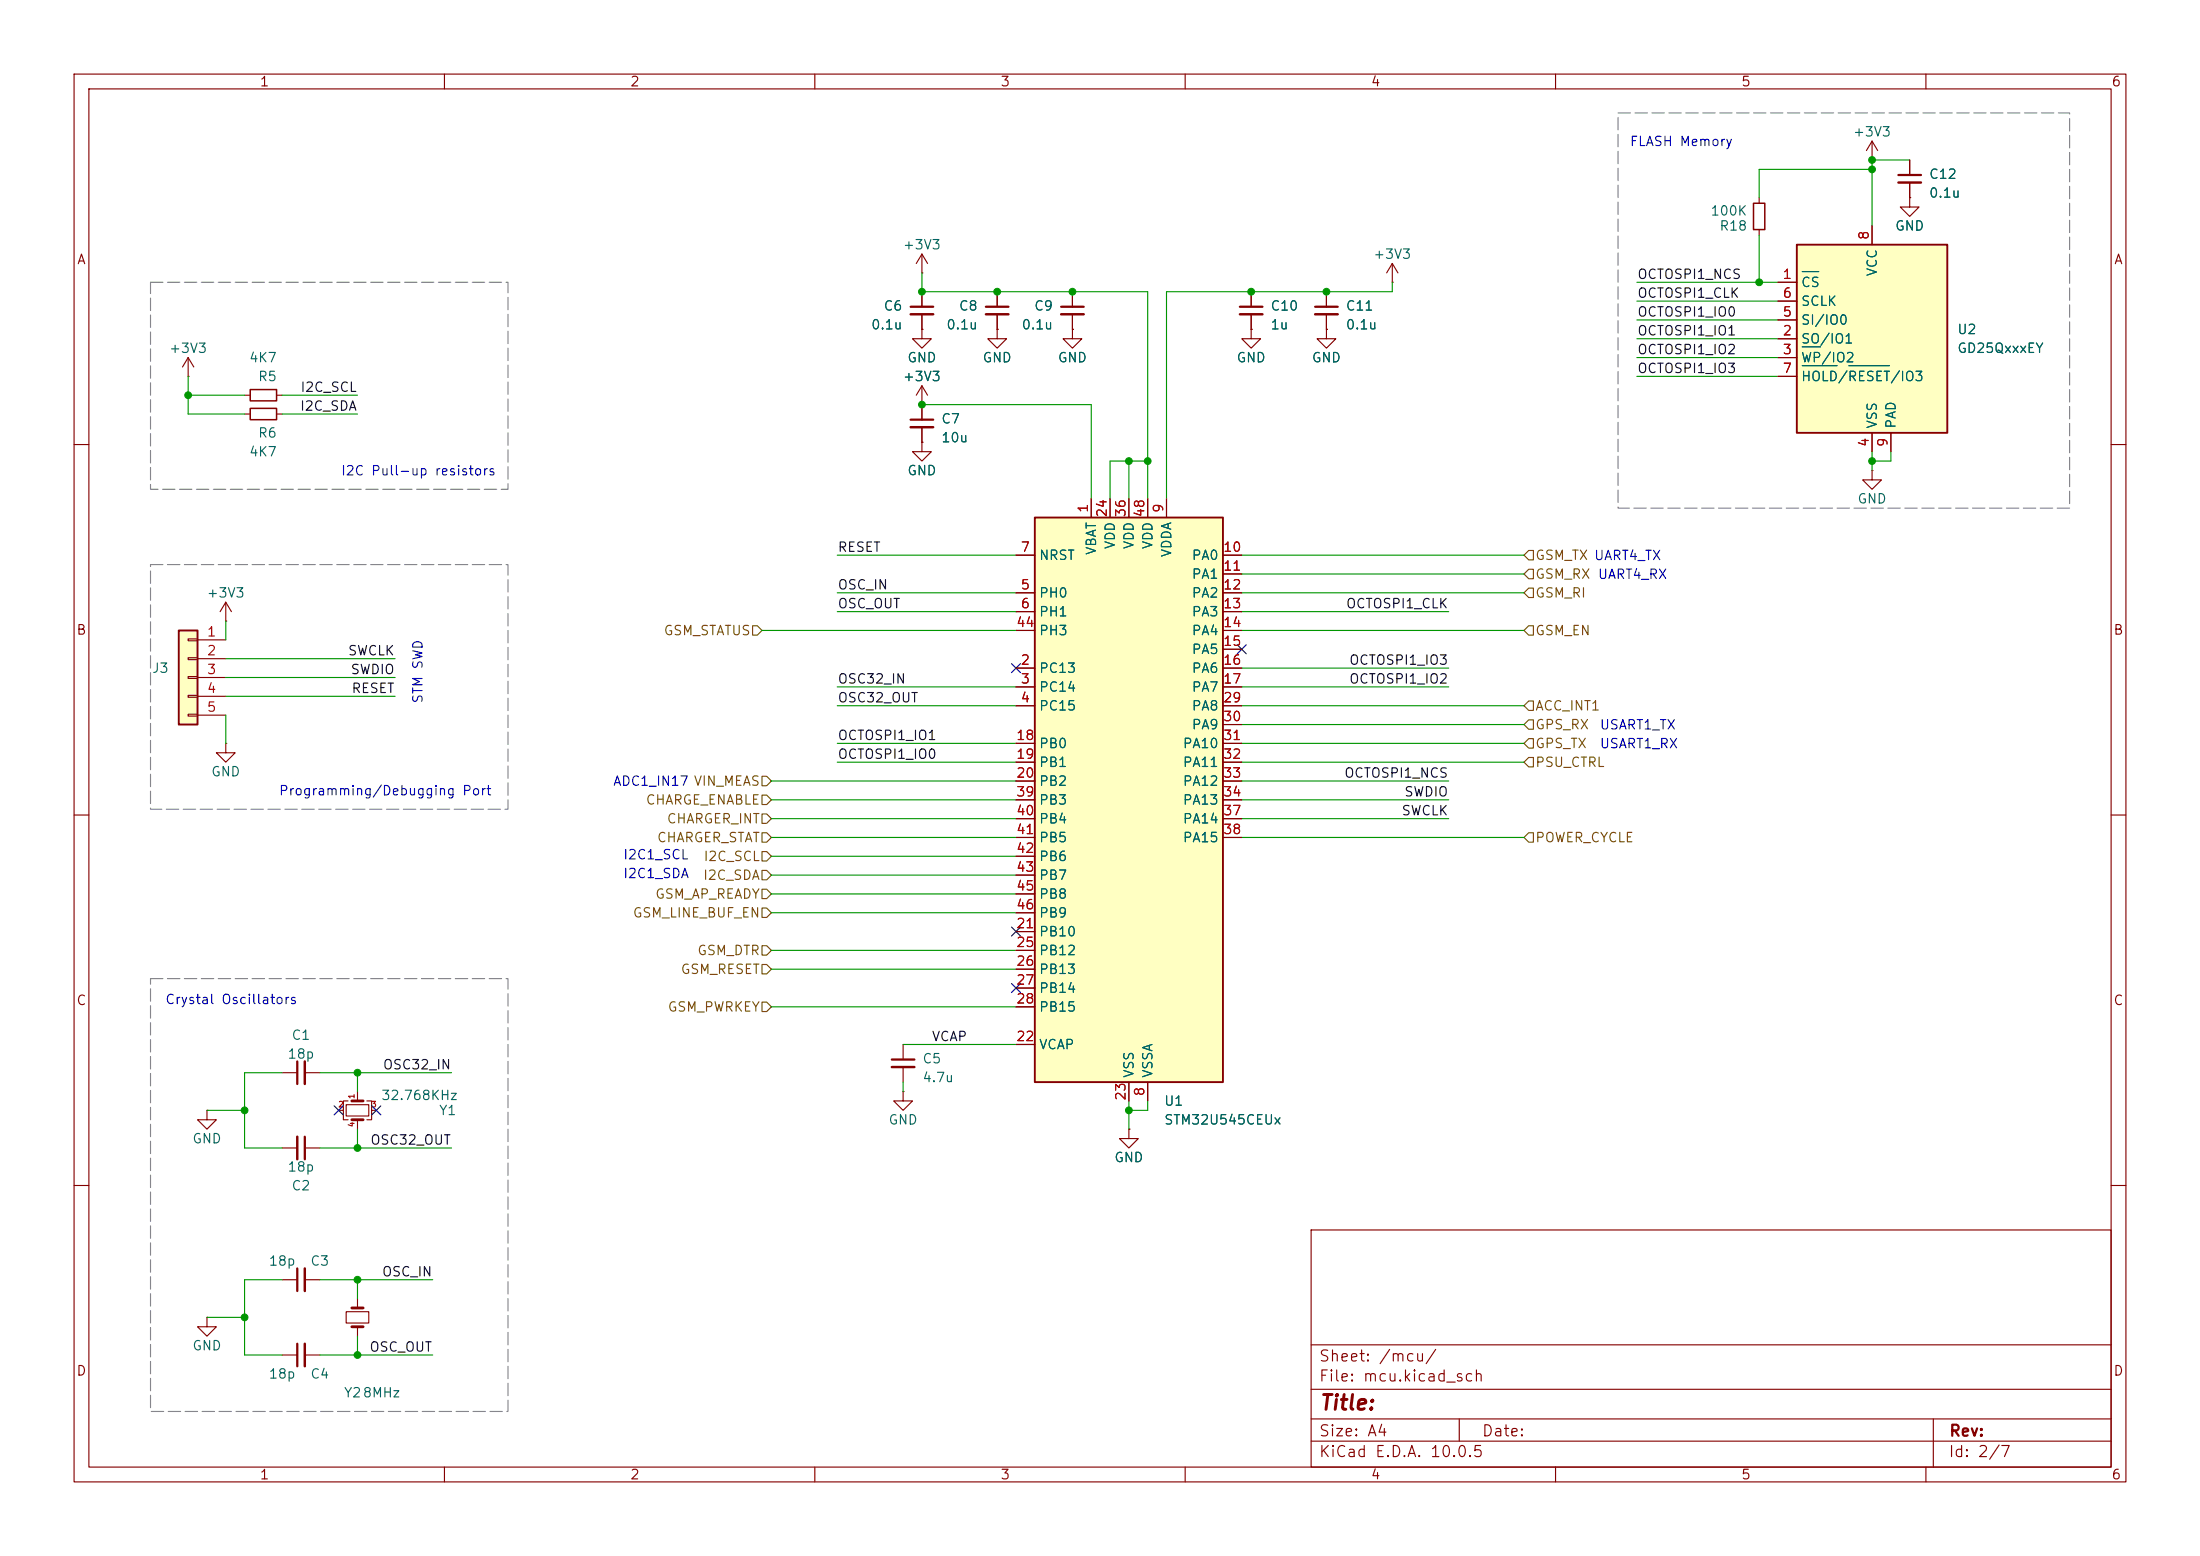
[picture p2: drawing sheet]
<svg xmlns="http://www.w3.org/2000/svg" width="297mm" height="210mm" viewBox="0 0 297 210" stroke-linecap="round" stroke-linejoin="round" font-family="sans-serif">
<g fill="none" stroke="#840000" stroke-width=".15">
<path d="M10 10h277v190h-277zM12 12h273v186h-273zM60 10v2M110 10v2M160 10v2M210 10v2M252.7 19.1l.8 1.2M252.7 19.1l-.7 1.2M252.7 19.1v2.5M260 10v2M252.7 21.6h.1M257.8 26.7v1.2h-1.3l1.3 1.3 1.3-1.3h-1.3"/>
<path d="M257.8 26.7h.1M257.8 21.6v2M257.8 24.6v2.1M33 53.3h.8M33 55.9h.8M37.3 53.3h.8M37.3 55.9h.8M124.5 54.6h.1M124.5 52.1l.7 1.2M124.5 52.1l-.8 1.2M124.5 52.1v2.5M10 60h2"/>
<path d="M285 60h2M10 110h2M285 110h2M38.1 154.9h2M41.1 154.9h2.1M10 160h2M46.7 177h3.1v1.6h-3.1zM48.3 175.3v1.2M48.3 179.1v1.2M177 166h108v32h-108zM285 160h2M60 198v2"/>
<path d="M110 198v2M160 198v2M177 194.5h108M177 191.5h108M177 187.5h108M177 181.5h108M197 191.5v3M210 198v2M260 198v2M261 191.5v6.5"/>
</g>
<path d="M33.8 52.6h3.5v1.5h-3.5zM33.8 55.1h3.5v1.5h-3.5z" fill="none" stroke="#840000" stroke-width=".2"/>
<path d="M47.5 179.1h1.5M47.5 176.5h1.5" fill="none" stroke="#840000" stroke-width=".38"/>
<path d="M256.3 23.6h3M41.1 153.4v3.1" fill="none" stroke="#840000" stroke-width=".3"/>
<path d="M256.3 24.6h3M40.1 153.4v3.1" fill="none" stroke="#840000" stroke-width=".33"/>
<path d="M242.6 33h20.3v25.4h-20.3z" fill="#ffffc2"/>
<path d="M242.6 33h20.3v25.4h-20.3z" fill="none" stroke="#840000" stroke-width=".25"/>
<g fill="none" stroke="#840000" stroke-width=".15">
<path d="M240 38.1h2.6M252.7 30.5v2.5M240 45.7h2.6M240 48.3h2.6M240 43.2h2.6M240 40.6h2.6M240 50.8h2.6M252.7 58.4v2.6M255.3 58.4v2.6M252.7 63.5v1.3h-1.2l1.2 1.2 1.3-1.2h-1.3M252.7 63.5h.1M45.7 149.9h.7"/>
<path d="M46.7 149.1h3.1v1.5h-3.1zM47 148.6h-.6v2.5h.6M48.3 147.3v1.3M48.3 151.1v1.3M49.5 148.6h.7v2.5h-.7M50.2 149.9h.6"/>
</g>
<path d="M243.3 36.7h2.2M243.3 46.8h2.5M243.3 49.4h4.7M249.6 49.4h5.5" fill="none" stroke="#006464" stroke-width=".15"/>
<path d="M47.5 148.6h1.5M47.5 151.1h1.5" fill="none" stroke="#840000" stroke-width=".38"/>
<path d="M24.1 85.1h2.6v12.7h-2.6z" fill="#ffffc2"/>
<path d="M24.1 85.1h2.6v12.7h-2.6z" fill="none" stroke="#840000" stroke-width=".25"/>
<g fill="none" stroke="#840000" stroke-width=".15">
<path d="M25.4 86.2h1.3v.3h-1.3zM25.4 88.8h1.3v.2h-1.3zM25.4 91.3h1.3v.3h-1.3zM25.4 93.9h1.3v.2h-1.3zM25.4 96.4h1.3v.2h-1.3zM26.7 86.4h3.8M26.7 88.9h3.8M26.7 91.4h3.8M26.7 94h3.8M26.7 96.5h3.8M30.5 83.8h.1M30.5 81.3l.7 1.3"/>
<path d="M30.5 81.3l-.8 1.3M30.5 81.3v2.5M30.5 100.3v1.3h-1.3l1.3 1.3 1.2-1.3h-1.2M30.5 100.3h.1M27.9 149.9v1.2h1.3l-1.3 1.3-1.2-1.3h1.2M27.9 149.9h.1"/>
</g>
<path d="M139.7 69.9h25.4v76.2h-25.4z" fill="#ffffc2"/>
<path d="M139.7 69.9h25.4v76.2h-25.4z" fill="none" stroke="#840000" stroke-width=".25"/>
<g fill="none" stroke="#840000" stroke-width=".15">
<path d="M124.5 36.8h.1M124.5 34.3l.7 1.3M124.5 34.3l-.8 1.3M124.5 34.3v2.5M124.5 39.4v2M134.6 39.4v2M144.8 39.4v2M168.9 39.4v2M179.1 39.4v2M188 38.1h.1M188 35.6l.7 1.2M188 35.6l-.8 1.2"/>
<path d="M188 35.6v2.5M237.5 26.7v.7M237.5 31v.8M240 38.1h2.6M252.7 30.5v2.5M257.8 26.7h.1M257.8 21.6v2M257.8 24.6v2.1M25.4 50.8h.1M25.4 48.3l-.8 1.2M25.4 48.3l.8 1.2M25.4 48.3v2.5"/>
<path d="M124.5 44.5v1.2h-1.3l1.3 1.3 1.2-1.3h-1.2M124.5 44.5h.1M124.5 59.7v1.3h-1.3l1.3 1.2 1.2-1.2h-1.2M124.5 59.7h.1M124.5 54.6h.1M124.5 42.4v2.1M124.5 54.6v2M124.5 57.7v2M134.6 44.5v1.2h-1.3l1.3 1.3 1.3-1.3h-1.3M134.6 44.5h.1M134.6 42.4v2.1M144.8 44.5v1.2h-1.3l1.3 1.3 1.2-1.3h-1.2"/>
<path d="M144.8 44.5h.1M144.8 42.4v2.1M168.9 44.5v1.2h-1.3l1.3 1.3 1.3-1.3h-1.3M168.9 44.5h.1M168.9 42.4v2.1M179.1 44.5v1.2h-1.3l1.3 1.3 1.2-1.3h-1.2M179.1 44.5h.1M179.1 42.4v2.1M240 45.7h2.6M240 48.3h2.6M240 43.2h2.6M240 40.6h2.6"/>
<path d="M240 50.8h2.6M252.7 58.4v2.6M255.3 58.4v2.6M137.2 74.9h2.5M147.3 67.3v2.6M149.9 67.3v2.6M152.4 67.3v2.6M154.9 67.3v2.6M157.5 67.3v2.6M165.1 74.9h2.5M165.1 77.5h2.5M137.2 90.2h2.5"/>
<path d="M137.2 92.7h2.5M137.2 95.3h2.5M137.2 80h2.5M137.2 82.6h2.5M137.2 85.1h2.5M165.1 90.2h2.5M165.1 92.7h2.5M165.1 95.3h2.5M165.1 80h2.5M165.1 82.6h2.5M165.1 85.1h2.5M165.1 87.6h2.5"/>
<path d="M165.1 97.8h2.5M137.2 100.3h2.5M137.2 102.9h2.5M137.2 105.4h2.5M137.2 108h2.5M137.2 110.5h2.5M137.2 113h2.5M137.2 115.6h2.5M137.2 118.1h2.5M165.1 100.3h2.5M165.1 102.9h2.5M165.1 105.4h2.5"/>
<path d="M165.1 108h2.5M165.1 110.5h2.5M165.1 113h2.5M137.2 125.7h2.5M137.2 128.3h2.5M137.2 130.8h2.5M137.2 133.4h2.5M137.2 135.9h2.5M137.2 120.7h2.5M137.2 123.2h2.5M38.1 144.8h2M41.1 144.8h2.1"/>
<path d="M121.9 147.3v1.3h-1.3l1.3 1.3 1.3-1.3h-1.3M121.9 147.3h.1M121.9 141v2M121.9 144v2.1M137.2 141h2.5M152.4 152.4v1.3h-1.3l1.3 1.2 1.3-1.2h-1.3M152.4 152.4h.1M152.4 146.1v2.5M154.9 146.1v2.5M27.9 177.8v1.3h1.3l-1.3 1.2-1.2-1.2h1.2M27.9 177.8h.1M38.1 172.7h2"/>
<path d="M41.1 172.7h2.1M38.1 182.9h2M41.1 182.9h2.1"/>
</g>
<path d="M122.9 41.4h3.1M122.9 56.6h3.1M133.1 41.4h3M143.3 41.4h3M167.4 41.4h3M177.5 41.4h3.1M40.1 143.3v3M120.4 143h3M40.1 171.2v3M40.1 181.4v3" fill="none" stroke="#840000" stroke-width=".3"/>
<path d="M122.9 42.4h3.1M122.9 57.7h3.1M133.1 42.4h3M143.3 42.4h3M167.4 42.4h3M177.5 42.4h3.1M41.1 143.3v3M120.4 144h3M41.1 171.2v3M41.1 181.4v3" fill="none" stroke="#840000" stroke-width=".33"/>
<path d="M236.7 27.4h1.6v3.6h-1.6z" fill="none" stroke="#840000" stroke-width=".2"/>
<g fill="none" stroke="#725600" stroke-width=".15">
<path d="M206.4 76.8h.6v1.3h-.6l-.7-.6zM206.4 79.4h.6v1.2h-.6l-.7-.6zM206.4 74.3h.6v1.3h-.6l-.7-.7zM101.6 84.5h.6l.7 .6-.7 .6h-.6zM206.4 97.2h.6v1.2h-.6l-.7-.6zM206.4 99.7h.6v1.3h-.6l-.7-.7zM206.4 84.5h.6v1.2h-.6l-.7-.6zM206.4 94.6h.6v1.3h-.6l-.7-.6zM102.9 117.5h.6l.6 .6-.6 .6h-.6zM102.9 109.9h.6l.6 .6-.6 .6h-.6zM102.9 114.9h.6l.6 .7-.6 .6h-.6zM102.9 104.8h.6l.6 .6-.6 .6h-.6z"/>
<path d="M102.9 107.3h.6l.6 .7-.6 .6h-.6zM102.9 112.4h.6l.6 .6-.6 .7h-.6zM206.4 102.2h.6v1.3h-.6l-.7-.6zM206.4 112.4h.6v1.3h-.6l-.7-.7zM102.9 135.3h.6l.6 .6-.6 .6h-.6zM102.9 120h.6l.6 .7-.6 .6h-.6zM102.9 122.6h.6l.6 .6-.6 .6h-.6zM102.9 127.6h.6l.6 .7-.6 .6h-.6zM102.9 130.2h.6l.6 .6-.6 .6h-.6z"/>
</g>
<g fill="none" stroke="#009600" stroke-width=".15">
<path d="M124.5 36.8v2.6h30.4v27.9M188 38.1v1.3h-30.5v27.9M221 38.1h19M237.5 31.8v6.3M252.7 22.9h-15.2v3.8M257.8 21.6h-5.1v8.9M25.4 53.3h7.6M25.4 50.8v5.1h7.6M38.1 53.3h10.2M38.1 55.9h10.2M124.5 54.6h22.8v12.7M221 43.2h19"/>
<path d="M221 40.6h19M221 45.7h19M221 48.3h19M221 50.8h19M113 74.9h24.2M152.4 62.2v5.1M154.9 62.2h-5v5.1M167.6 77.5h38.1M167.6 74.9h38.1M252.7 61v2.5M255.3 61v1.2h-2.6M30.5 83.8v2.6"/>
<path d="M30.5 96.5v3.8M30.5 88.9h22.8M30.5 91.4h22.8M30.5 94h22.8M102.9 85.1h34.3M113 82.6h24.2M113 92.7h24.2M113 80h24.2M113 95.3h24.2M167.6 82.6h28M167.6 92.7h28M167.6 85.1h38.1"/>
<path d="M167.6 80h38.1M167.6 95.3h38.1M167.6 97.8h38.1M167.6 90.2h28M104.1 113h33.1M104.1 105.4h33.1M104.1 108h33.1M104.1 110.5h33.1M104.1 118.1h33.1M104.1 115.6h33.1M113 102.9h24.2M113 100.3h24.2"/>
<path d="M167.6 113h38.1M167.6 105.4h28M167.6 102.9h38.1M167.6 108h28M167.6 110.5h28M167.6 100.3h38.1M104.1 120.7h33.1M104.1 128.3h33.1M104.1 123.2h33.1M104.1 130.8h33.1M104.1 135.9h33.1M27.9 149.9h5.1"/>
<path d="M38.1 144.8h-5.1v10.1h5.1M43.2 144.8h17.8M43.2 154.9h17.8M48.3 144.8v2.5M48.3 152.4v2.5M121.9 141h15.3M121.9 146.1v1.2M152.4 148.6v3.8M154.9 148.6v1.3h-2.5M27.9 177.8h5.1M38.1 172.7h-5.1v10.2h5.1M43.2 172.7h15.2"/>
<path d="M48.3 172.7v2.6M43.2 182.9h15.2M48.3 180.3v2.6"/>
</g>
<path d="M136.6 89.6l1.2 1.2M137.8 89.6l-1.2 1.2M167 87l1.2 1.2M168.2 87l-1.2 1.2M136.6 125.1l1.2 1.2M136.6 132.7l1.2 1.3M137.8 125.1l-1.2 1.2M137.8 132.7l-1.2 1.3M45.1 149.3l1.2 1.2M46.3 149.3l-1.2 1.2M50.2 149.3l1.2 1.2M51.4 149.3l-1.2 1.2" fill="none" stroke="#000084" stroke-width=".15"/>
<path d="M218.4 15.2h61v53.4h-61zM20.3 38.1h48.3v27.9h-48.3zM20.3 76.2h48.3v33h-48.3zM20.3 132.1h48.3v58.4h-48.3z" fill="none" stroke="#848484" stroke-width=".15" stroke-dasharray="1.7 .6"/>
<path d="M243.3 36.7h2.2M243.3 46.8h2.5M243.3 49.4h4.7M249.6 49.4h5.5" fill="none" stroke="#006464" stroke-width=".15"/>
<g fill="#009600" stroke="#009600" stroke-width=".14">
<circle cx="33" cy="149.9" r=".46"/>
<circle cx="48.3" cy="154.9" r=".46"/>
<circle cx="48.3" cy="144.8" r=".46"/>
<circle cx="179.1" cy="39.4" r=".46"/>
<circle cx="144.8" cy="39.4" r=".46"/>
<circle cx="168.9" cy="39.4" r=".46"/>
<circle cx="124.5" cy="39.4" r=".46"/>
<circle cx="124.5" cy="54.6" r=".46"/>
<circle cx="134.6" cy="39.4" r=".46"/>
<circle cx="152.4" cy="62.2" r=".46"/>
<circle cx="154.9" cy="62.2" r=".46"/>
<circle cx="25.4" cy="53.3" r=".46"/>
<circle cx="237.5" cy="38.1" r=".46"/>
<circle cx="152.4" cy="149.9" r=".46"/>
<circle cx="48.3" cy="172.7" r=".46"/>
<circle cx="48.3" cy="182.9" r=".46"/>
<circle cx="33" cy="177.8" r=".46"/>
<circle cx="252.7" cy="62.2" r=".46"/>
<circle cx="252.7" cy="21.6" r=".46"/>
<circle cx="252.7" cy="22.9" r=".46"/>
</g>
<text font-size="2" fill="#840000" x="178" y="190.8">Title:</text>
<g font-size="1.5" fill="#840000">
<text x="178" y="184.1">Sheet: /mcu/</text>
<text x="178" y="186.8">File: mcu.kicad_sch</text>
<text x="178" y="197">KiCad E.D.A. 10.0.5</text>
<text x="178" y="194.2">Size: A4</text>
<text x="200" y="194.2">Date:</text>
<text x="263" y="197">Id: 2/7</text>
<text x="263" y="194.2">Rev:</text>
</g>
<g font-size="1.3" fill="#840000">
<text x="35" y="12">1</text>
<text x="85" y="12">2</text>
<text x="135" y="12">3</text>
<text x="185" y="12">4</text>
<text x="235" y="12">5</text>
<text x="285" y="12">6</text>
<text x="10.3" y="36">A</text>
<text x="285.3" y="36">A</text>
<text x="10.2" y="86">B</text>
<text x="285.2" y="86">B</text>
<text x="10.2" y="136">C</text>
<text x="285.2" y="136">C</text>
<text x="10.2" y="186">D</text>
<text x="285.2" y="186">D</text>
<text x="35" y="200">1</text>
<text x="85" y="200">2</text>
<text x="135" y="200">3</text>
<text x="185" y="200">4</text>
<text x="235" y="200">5</text>
<text x="285" y="200">6</text>
</g>
<g font-size="1.3" fill="#0000c2">
<text x="219.9" y="20">FLASH Memory</text>
<text x="45.9" y="64.5">I2C Pull-up resistors</text>
<text x="57.4" y="95" transform="rotate(-90 57.4 95)">STM SWD</text>
<text x="215.9" y="98.8">USART1_TX</text>
<text x="215.9" y="101.3">USART1_RX</text>
<text x="37.6" y="107.7">Programming/Debugging Port</text>
<text x="82.7" y="106.4">ADC1_IN17 VIN_MEAS</text>
<text x="84" y="116.3">I2C1_SCL</text>
<text x="84" y="118.8">I2C1_SDA</text>
<text x="22.2" y="135.8">Crystal Oscillators</text>
</g>
<g font-size="1.3" fill="#006464">
<text x="250.1" y="18.7">+3V3</text>
<text x="230.8" y="29.4">100K</text>
<text x="260.3" y="24.5">C12</text>
<text x="260.3" y="27">0.1u</text>
<text x="121.8" y="34">+3V3</text>
<text x="185.3" y="35.3">+3V3</text>
<text x="232" y="31.4">R18</text>
<text x="255.7" y="31.4">GND</text>
<text x="243.1" y="39.1">CS</text>
<text x="243.1" y="41.6">SCLK</text>
<text x="253.7" y="37.4" transform="rotate(-90 253.7 37.4)">VCC</text>
<text x="22.7" y="48">+3V3</text>
<text x="117.5" y="44.8">0.1u</text>
<text x="119.2" y="42.2">C6</text>
<text x="127.7" y="44.8">0.1u</text>
<text x="129.4" y="42.2">C8</text>
<text x="137.8" y="44.8">0.1u</text>
<text x="139.5" y="42.2">C9</text>
<text x="171.4" y="42.2">C10</text>
<text x="171.4" y="44.8">1u</text>
<text x="181.6" y="42.2">C11</text>
<text x="181.6" y="44.8">0.1u</text>
<text x="243.1" y="46.7">SO/IO1</text>
<text x="243.1" y="44.1">SI/IO0</text>
<text x="264.1" y="45.4">U2</text>
<text x="264.1" y="48">GD25QxxxEY</text>
<text x="33.5" y="49.2">4K7</text>
<text x="34.7" y="51.8">R5</text>
<text x="121.8" y="51.8">+3V3</text>
<text x="122.4" y="49.2">GND</text>
<text x="132.6" y="49.2">GND</text>
<text x="142.7" y="49.2">GND</text>
<text x="166.8" y="49.2">GND</text>
<text x="177" y="49.2">GND</text>
<text x="243.1" y="49.2">WP/IO2</text>
<text x="243.1" y="51.8">HOLD/RESET/IO3</text>
<text x="34.7" y="59.4">R6</text>
<text x="127" y="57.5">C7</text>
<text x="253.7" y="57.9" transform="rotate(-90 253.7 57.9)">VSS</text>
<text x="256.2" y="57.9" transform="rotate(-90 256.2 57.9)">PAD</text>
<text x="33.5" y="61.9">4K7</text>
<text x="122.4" y="64.5">GND</text>
<text x="127" y="60">10u</text>
<text x="250.7" y="68.3">GND</text>
<text x="140.2" y="75.9">NRST</text>
<text x="148.3" y="75" transform="rotate(-90 148.3 75)">VBAT</text>
<text x="150.8" y="74.2" transform="rotate(-90 150.8 74.2)">VDD</text>
<text x="153.4" y="74.2" transform="rotate(-90 153.4 74.2)">VDD</text>
<text x="155.9" y="74.2" transform="rotate(-90 155.9 74.2)">VDD</text>
<text x="158.4" y="75.3" transform="rotate(-90 158.4 75.3)">VDDA</text>
<text x="160.8" y="75.9">PA0</text>
<text x="27.8" y="81">+3V3</text>
<text x="140.2" y="81">PH0</text>
<text x="140.2" y="83.5">PH1</text>
<text x="160.8" y="78.4">PA1</text>
<text x="160.8" y="81">PA2</text>
<text x="160.8" y="83.5">PA3</text>
<text x="140.2" y="86.1">PH3</text>
<text x="160.8" y="86.1">PA4</text>
<text x="160.8" y="88.6">PA5</text>
<text x="20.4" y="91.1">J3</text>
<text x="140.2" y="91.1">PC13</text>
<text x="140.2" y="93.7">PC14</text>
<text x="160.8" y="91.1">PA6</text>
<text x="160.8" y="93.7">PA7</text>
<text x="140.2" y="96.2">PC15</text>
<text x="140.2" y="101.3">PB0</text>
<text x="159.6" y="101.3">PA10</text>
<text x="160.8" y="96.2">PA8</text>
<text x="160.8" y="98.8">PA9</text>
<text x="28.4" y="105.1">GND</text>
<text x="140.2" y="103.8">PB1</text>
<text x="140.2" y="106.4">PB2</text>
<text x="159.6" y="103.8">PA11</text>
<text x="159.6" y="106.4">PA12</text>
<text x="140.2" y="108.9">PB3</text>
<text x="140.2" y="111.5">PB4</text>
<text x="140.2" y="114">PB5</text>
<text x="159.6" y="108.9">PA13</text>
<text x="159.6" y="111.5">PA14</text>
<text x="159.6" y="114">PA15</text>
<text x="140.2" y="116.5">PB6</text>
<text x="140.2" y="119.1">PB7</text>
<text x="140.2" y="121.6">PB8</text>
<text x="140.2" y="124.2">PB9</text>
<text x="140.2" y="126.7">PB10</text>
<text x="140.2" y="129.2">PB12</text>
<text x="140.2" y="131.8">PB13</text>
<text x="140.2" y="134.3">PB14</text>
<text x="140.2" y="136.9">PB15</text>
<text x="38.7" y="143.2">18p</text>
<text x="39.3" y="140.7">C1</text>
<text x="124.4" y="143.8">C5</text>
<text x="140.2" y="141.9">VCAP</text>
<text x="51.4" y="148.8">32.768KHz</text>
<text x="124.4" y="146.4">4.7u</text>
<text x="153.4" y="145.6" transform="rotate(-90 153.4 145.6)">VSS</text>
<text x="155.9" y="145.6" transform="rotate(-90 155.9 145.6)">VSSA</text>
<text x="157.1" y="149.6">U1</text>
<text x="25.9" y="154.6">GND</text>
<text x="59.2" y="150.8">Y1</text>
<text x="119.9" y="152.1">GND</text>
<text x="157.1" y="152.1">STM32U545CEUx</text>
<text x="38.7" y="158.4">18p</text>
<text x="39.3" y="161">C2</text>
<text x="150.3" y="157.2">GND</text>
<text x="36.2" y="171.1">18p</text>
<text x="41.8" y="171.1">C3</text>
<text x="25.9" y="182.6">GND</text>
<text x="36.2" y="186.4">18p</text>
<text x="41.8" y="186.4">C4</text>
<text x="46.3" y="188.9">Y28MHz</text>
</g>
<g font-size="1.3" fill="#a90000">
<text x="252.6" y="32.5" transform="rotate(-90 252.6 32.5)">8</text>
<text x="240.6" y="38">1</text>
<text x="240.6" y="40.5">6</text>
<text x="240.6" y="45.6">2</text>
<text x="240.6" y="43">5</text>
<text x="240.6" y="48.1">3</text>
<text x="240.6" y="50.7">7</text>
<text x="252.6" y="60.4" transform="rotate(-90 252.6 60.4)">4</text>
<text x="255.1" y="60.4" transform="rotate(-90 255.1 60.4)">9</text>
<text x="147.2" y="69.3" transform="rotate(-90 147.2 69.3)">1</text>
<text x="149.7" y="69.9" transform="rotate(-90 149.7 69.9)">24</text>
<text x="152.3" y="69.9" transform="rotate(-90 152.3 69.9)">36</text>
<text x="154.8" y="69.9" transform="rotate(-90 154.8 69.9)">48</text>
<text x="157.3" y="69.3" transform="rotate(-90 157.3 69.3)">9</text>
<text x="137.7" y="74.8">7</text>
<text x="165" y="74.8">10</text>
<text x="165" y="77.3">11</text>
<text x="137.7" y="79.9">5</text>
<text x="137.7" y="82.4">6</text>
<text x="165" y="79.9">12</text>
<text x="165" y="82.4">13</text>
<text x="27.8" y="86.2">1</text>
<text x="27.8" y="88.8">2</text>
<text x="137.1" y="85">44</text>
<text x="165" y="85">14</text>
<text x="165" y="87.5">15</text>
<text x="27.8" y="91.3">3</text>
<text x="27.8" y="93.8">4</text>
<text x="137.7" y="90">2</text>
<text x="137.7" y="92.6">3</text>
<text x="137.7" y="95.1">4</text>
<text x="165" y="90">16</text>
<text x="165" y="92.6">17</text>
<text x="165" y="95.1">29</text>
<text x="27.8" y="96.4">5</text>
<text x="137.1" y="100.2">18</text>
<text x="165" y="97.7">30</text>
<text x="165" y="100.2">31</text>
<text x="137.1" y="102.7">19</text>
<text x="137.1" y="105.3">20</text>
<text x="137.1" y="107.8">39</text>
<text x="165" y="102.7">32</text>
<text x="165" y="105.3">33</text>
<text x="165" y="107.8">34</text>
<text x="137.1" y="110.4">40</text>
<text x="137.1" y="112.9">41</text>
<text x="165" y="110.4">37</text>
<text x="165" y="112.9">38</text>
<text x="137.1" y="115.4">42</text>
<text x="137.1" y="118">43</text>
<text x="137.1" y="125.6">21</text>
<text x="137.1" y="120.5">45</text>
<text x="137.1" y="123.1">46</text>
<text x="137.1" y="128.1">25</text>
<text x="137.1" y="130.7">26</text>
<text x="137.1" y="133.2">27</text>
<text x="137.1" y="135.8">28</text>
<text x="137.1" y="140.8">22</text>
<text x="152.3" y="148.7" transform="rotate(-90 152.3 148.7)">23</text>
<text x="154.8" y="148.1" transform="rotate(-90 154.8 148.1)">8</text>
</g>
<g font-size="1.3" fill="#0f0f0f">
<text x="221" y="38">OCTOSPI1_NCS</text>
<text x="221" y="40.5">OCTOSPI1_CLK</text>
<text x="221" y="45.6">OCTOSPI1_IO1</text>
<text x="221" y="43.1">OCTOSPI1_IO0</text>
<text x="40.5" y="53.2">I2C_SCL</text>
<text x="221" y="48.1">OCTOSPI1_IO2</text>
<text x="221" y="50.7">OCTOSPI1_IO3</text>
<text x="40.4" y="55.8">I2C_SDA</text>
<text x="113" y="74.8">RESET</text>
<text x="113" y="82.4">OSC_OUT</text>
<text x="113" y="79.9">OSC_IN</text>
<text x="181.6" y="82.4">OCTOSPI1_CLK</text>
<text x="46.9" y="88.8">SWCLK</text>
<text x="47.2" y="91.3">SWDIO</text>
<text x="47.4" y="93.9">RESET</text>
<text x="113" y="95.1">OSC32_OUT</text>
<text x="113" y="92.6">OSC32_IN</text>
<text x="182" y="90">OCTOSPI1_IO3</text>
<text x="182" y="92.6">OCTOSPI1_IO2</text>
<text x="113" y="100.2">OCTOSPI1_IO1</text>
<text x="113" y="102.7">OCTOSPI1_IO0</text>
<text x="181.4" y="105.3">OCTOSPI1_NCS</text>
<text x="189.5" y="107.8">SWDIO</text>
<text x="189.1" y="110.4">SWCLK</text>
<text x="125.7" y="140.8">VCAP</text>
<text x="51.6" y="144.7">OSC32_IN</text>
<text x="49.9" y="154.8">OSC32_OUT</text>
<text x="51.5" y="172.6">OSC_IN</text>
<text x="49.8" y="182.8">OSC_OUT</text>
</g>
<g font-size="1.3" fill="#725600">
<text x="207.2" y="75.9">GSM_TX UART4_TX</text>
<text x="207.2" y="78.4">GSM_RX UART4_RX</text>
<text x="207.2" y="81">GSM_RI</text>
<text x="89.5" y="86.1">GSM_STATUS</text>
<text x="207.2" y="86.1">GSM_EN</text>
<text x="207.2" y="98.8">GPS_RX</text>
<text x="207.2" y="101.3">GPS_TX</text>
<text x="207.2" y="96.2">ACC_INT1</text>
<text x="207.2" y="103.8">PSU_CTRL</text>
<text x="87.1" y="108.9">CHARGE_ENABLE</text>
<text x="88.6" y="114">CHARGER_STAT</text>
<text x="89.9" y="111.5">CHARGER_INT</text>
<text x="207.2" y="114">POWER_CYCLE</text>
<text x="94.8" y="119.1">I2C_SDA</text>
<text x="94.9" y="116.5">I2C_SCL</text>
<text x="85.3" y="124.2">GSM_LINE_BUF_EN</text>
<text x="88.4" y="121.6">GSM_AP_READY</text>
<text x="91.8" y="131.8">GSM_RESET</text>
<text x="94" y="129.2">GSM_DTR</text>
<text x="90.1" y="136.9">GSM_PWRKEY</text>
</g>
<g font-size=".8" fill="#a90000">
<text x="45.6" y="149.6">2</text>
<text x="48" y="148.4" transform="rotate(-90 48 148.4)">1</text>
<text x="50" y="149.6">3</text>
<text x="48" y="152.2" transform="rotate(-90 48 152.2)">4</text>
</g>
</svg>
